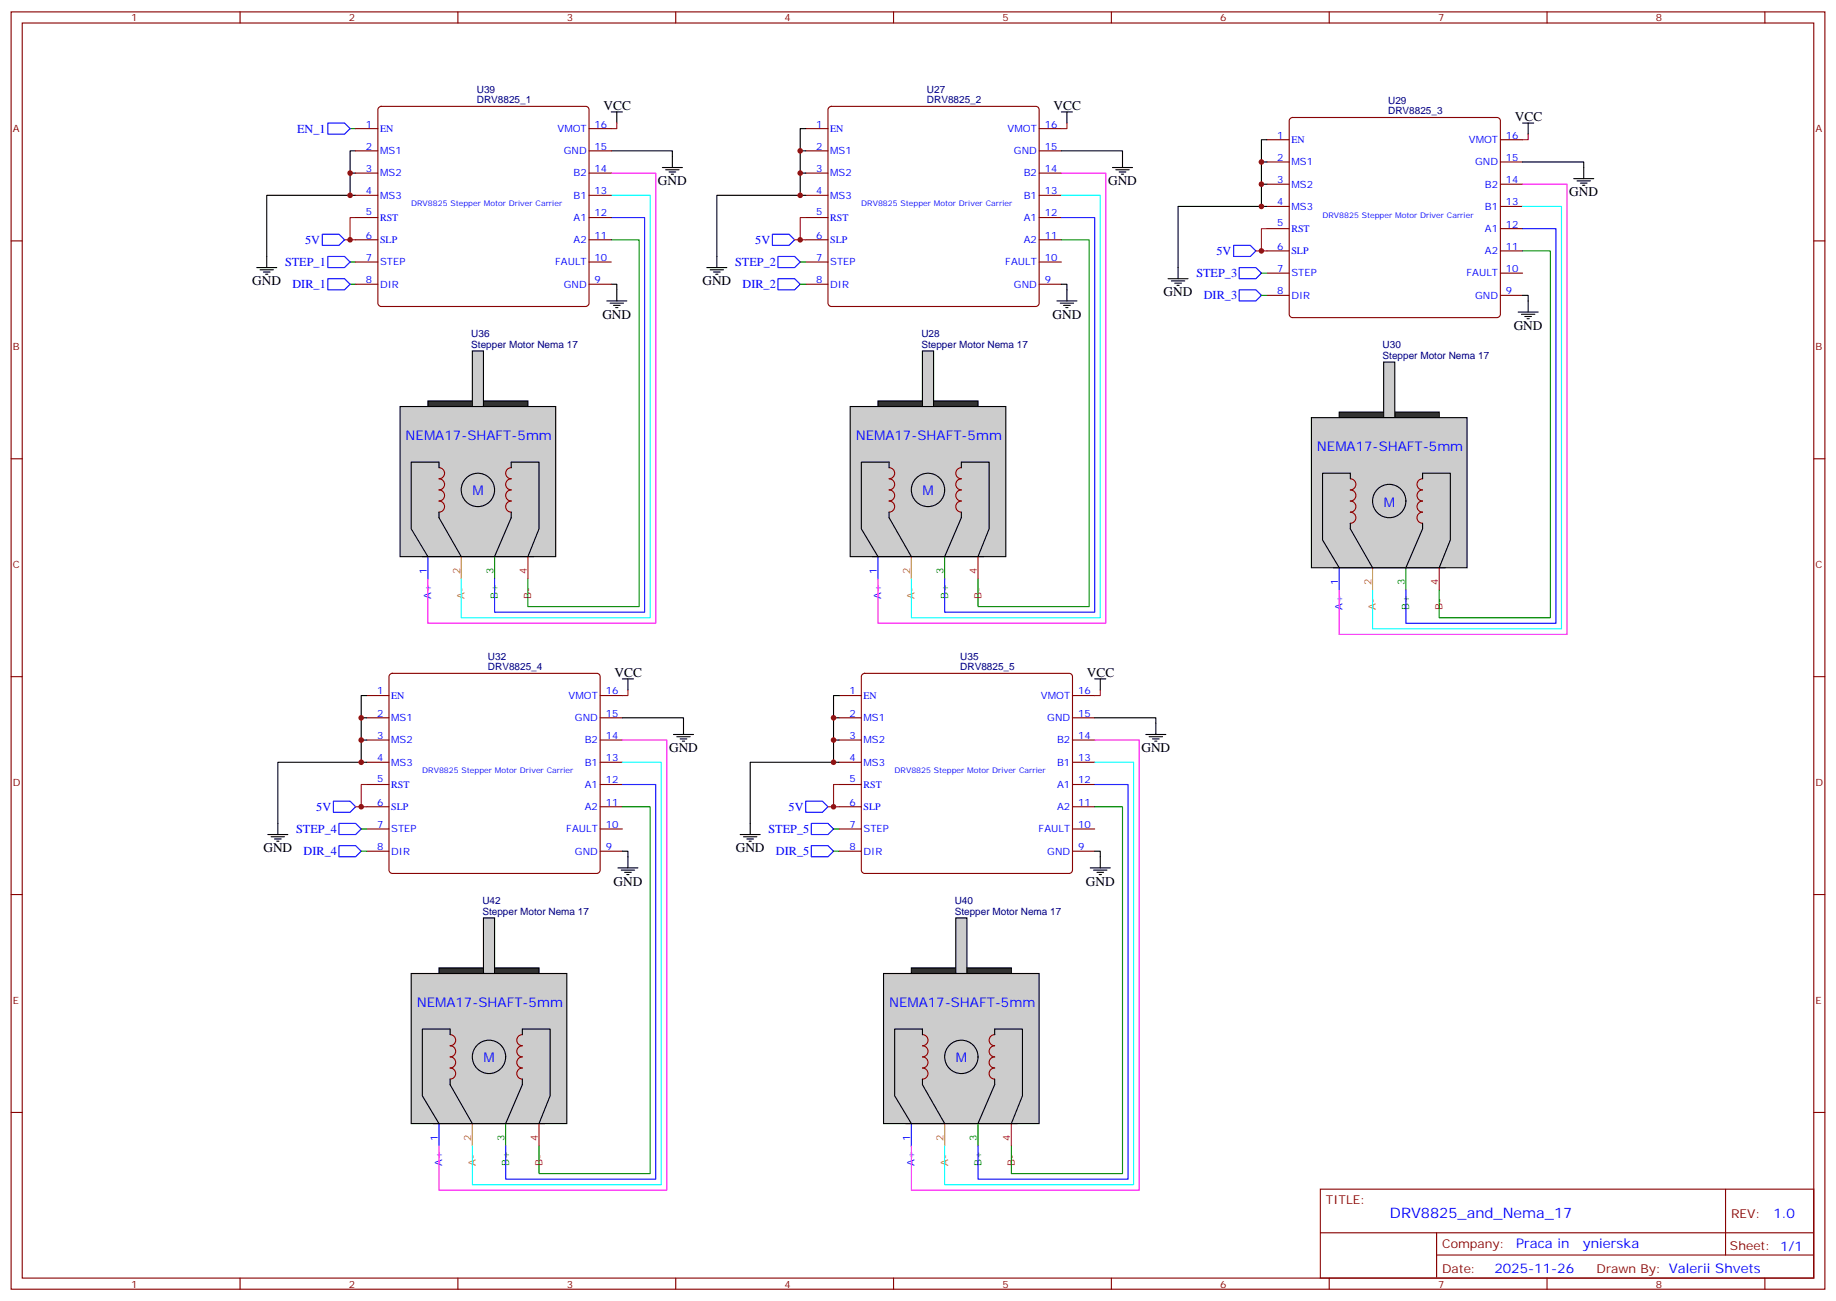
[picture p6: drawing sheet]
<svg xmlns="http://www.w3.org/2000/svg" width="583mm" height="413mm" viewBox="0 0 583 413" stroke-linecap="round" stroke-linejoin="round" font-family="sans-serif">
<path d="M135.8 127.2h31.8v1.8h-31.8z" fill="#333" stroke="#000" stroke-width=".35"/>
<path d="M157 176.6v7.1" fill="none" stroke="#090" stroke-width=".35"/>
<path d="M167.6 176.6v7.1" fill="none" stroke="#f00" stroke-width=".35"/>
<path d="M146.4 176.6v7.1" fill="none" stroke="#f90" stroke-width=".35"/>
<path d="M135.8 176.6v7.1" fill="none" stroke="#00f" stroke-width=".35"/>
<path d="M134.1 171.3h35.2v5.3h-35.2z" fill="#fff" stroke="#000" stroke-width=".35"/>
<g fill="#ccc" stroke="#000" stroke-width=".35">
<path d="M149.9 111.4h3.6v17.6h-3.6z"/>
<path d="M127 129h49.4v47.6h-49.4z"/>
</g>
<path d="M139.4 148.4a1.76 1.76 0 0 1 1.7 1.8 1.76 1.76 0 0 1-1.8 1.7 1.76 1.76 0 0 1 1.8 1.8 1.76 1.76 0 0 1-1.8 1.8 1.76 1.76 0 0 1 1.8 1.7 1.76 1.76 0 0 1-1.8 1.8 1.76 1.76 0 0 1 1.8 1.8 1.76 1.76 0 0 1-1.8 1.7M162.3 148.4a1.76 1.76 0 0 0-1.8 1.8 1.76 1.76 0 0 0 1.8 1.7 1.76 1.76 0 0 0-1.8 1.8 1.76 1.76 0 0 0 1.8 1.8 1.76 1.76 0 0 0-1.8 1.7 1.76 1.76 0 0 0 1.8 1.8 1.76 1.76 0 0 0-1.8 1.8 1.76 1.76 0 0 0 1.8 1.7" fill="none" stroke="#870000" stroke-width=".35"/>
<g fill="none" stroke="#000" stroke-width=".35">
<path d="M139.3 148.4v-1.8h-8.8v21.2l5.3 8.8M162.3 148.4v-1.8h8.8v21.2l-3.5 8.8M139.3 162.5v1.8l7.1 12.3M162.3 162.5v1.8l-5.3 12.3"/>
<circle cx="151.7" cy="155.5" r="5.3"/>
</g>
<path d="M289.3 307.2h31.7v1.7h-31.7z" fill="#333" stroke="#000" stroke-width=".35"/>
<path d="M310.4 356.6v7" fill="none" stroke="#090" stroke-width=".35"/>
<path d="M321 356.6v7" fill="none" stroke="#f00" stroke-width=".35"/>
<path d="M299.9 356.6v7" fill="none" stroke="#f90" stroke-width=".35"/>
<path d="M289.3 356.6v7" fill="none" stroke="#00f" stroke-width=".35"/>
<path d="M287.5 351.3h35.3v5.3h-35.3z" fill="#fff" stroke="#000" stroke-width=".35"/>
<g fill="#ccc" stroke="#000" stroke-width=".35">
<path d="M303.4 291.3h3.5v17.6h-3.5z"/>
<path d="M280.5 308.9h49.3v47.7h-49.3z"/>
</g>
<path d="M292.8 328.3a1.76 1.76 0 0 1 1.8 1.8 1.76 1.76 0 0 1-1.8 1.8 1.76 1.76 0 0 1 1.8 1.7 1.76 1.76 0 0 1-1.8 1.8 1.76 1.76 0 0 1 1.8 1.7 1.76 1.76 0 0 1-1.8 1.8 1.76 1.76 0 0 1 1.8 1.8 1.76 1.76 0 0 1-1.8 1.7M315.7 328.3a1.76 1.76 0 0 0-1.7 1.8 1.76 1.76 0 0 0 1.7 1.8 1.76 1.76 0 0 0-1.7 1.7 1.76 1.76 0 0 0 1.7 1.8 1.76 1.76 0 0 0-1.7 1.7 1.76 1.76 0 0 0 1.7 1.8 1.76 1.76 0 0 0-1.7 1.8 1.76 1.76 0 0 0 1.7 1.7" fill="none" stroke="#870000" stroke-width=".35"/>
<g fill="none" stroke="#000" stroke-width=".35">
<path d="M292.8 328.3v-1.7h-8.8v21.1l5.3 8.9M315.7 328.3v-1.7h8.9v21.1l-3.6 8.9M292.8 342.4v1.8l7.1 12.4M315.7 342.4v1.8l-5.3 12.4"/>
<circle cx="305.2" cy="335.4" r="5.3"/>
</g>
<path d="M273.6 214.1l.9-.4h64.9l.6 .2 .4 .8v61.4l-.2 .6-.8 .5h-64.9l-.7-.3-.4-.8v-61.4z" fill="#fff" stroke="#870000" stroke-width=".35"/>
<g fill="none" stroke="#870000" stroke-width=".35">
<path d="M266.3 220.7h7.1M266.3 227.8h7.1M266.3 234.8h7.1M340.4 220.7h7.1M340.4 227.8h7.1M340.4 234.8h7.1M266.3 241.9h7.1M266.3 249h7.1M266.3 256h7.1M340.4 241.9h7.1M340.4 249h7.1M340.4 256h7.1"/>
<path d="M266.3 263.1h7.1M266.3 270.1h7.1M340.4 263.1h7.1M340.4 270.1h7.1"/>
</g>
<g fill="none" stroke="#000" stroke-width=".35">
<path d="M347.5 215.4h3.5M349.2 215.4v3.6M266.3 220.7h-1.7v7.1M266.3 234.8h-1.7v7.1M266.3 227.8h-1.7v7M347.5 227.8h19.4v5.3M363.7 233.1h6.4M364.8 233.8h4.2M365.8 234.5h2.1M366.5 235.2h.7M266.3 241.9h-28.2v22.9M234.9 264.8h6.4"/>
<path d="M236 265.5h4.2M237.1 266.2h2.1M237.8 266.9h.7M346.1 275.4h6.3M347.1 276.1h4.3M347.5 270.1h1.7v5.3M348.2 276.8h2.1M348.9 277.5h.7"/>
</g>
<path d="M255.8 254.2h5.3l1.7 1.8-1.7 1.8h-5.3zM347.5 249h10.6v125.2h-47.7v-10.6M257.5 261.3h5.3l1.8 1.8-1.8 1.7h-5.3zM257.5 268.4h5.3l1.8 1.7-1.8 1.8h-5.3z" fill="none" stroke="#00f" stroke-width=".35"/>
<path d="M347.5 256h8.8v116.4h-35.3v-8.8M264.6 263.1h1.7M264.6 270.1h1.7" fill="none" stroke="#008700" stroke-width=".35"/>
<path d="M349.2 219v1.7h-1.7M262.8 256h3.5M266.3 249h-1.7v7" fill="none" stroke="#f00" stroke-width=".35"/>
<path d="M347.5 241.9h12.3v134.1h-59.9v-12.4" fill="none" stroke="#0ff" stroke-width=".35"/>
<path d="M347.5 234.8h14.1v142.9h-72.3v-14.1" fill="none" stroke="#f0f" stroke-width=".35"/>
<path d="M139.3 307.2h31.8v1.7h-31.8z" fill="#333" stroke="#000" stroke-width=".35"/>
<path d="M160.5 356.6v7" fill="none" stroke="#090" stroke-width=".35"/>
<path d="M171.1 356.6v7" fill="none" stroke="#f00" stroke-width=".35"/>
<path d="M149.9 356.6v7" fill="none" stroke="#f90" stroke-width=".35"/>
<path d="M139.3 356.6v7" fill="none" stroke="#00f" stroke-width=".35"/>
<path d="M137.6 351.3h35.3v5.3h-35.3z" fill="#fff" stroke="#000" stroke-width=".35"/>
<g fill="#ccc" stroke="#000" stroke-width=".35">
<path d="M153.5 291.3h3.5v17.6h-3.5z"/>
<path d="M130.5 308.9h49.4v47.7h-49.4z"/>
</g>
<path d="M142.9 328.3a1.76 1.76 0 0 1 1.7 1.8 1.76 1.76 0 0 1-1.7 1.8M142.9 338.9a1.76 1.76 0 0 1 1.7 1.8 1.76 1.76 0 0 1-1.7 1.7M142.9 335.4a1.76 1.76 0 0 1 1.7 1.8 1.76 1.76 0 0 1-1.7 1.7M142.9 331.9a1.76 1.76 0 0 1 1.7 1.7 1.76 1.76 0 0 1-1.7 1.8M165.8 338.9a1.76 1.76 0 0 0-1.8 1.8 1.76 1.76 0 0 0 1.8 1.7M165.8 328.3a1.76 1.76 0 0 0-1.8 1.8 1.76 1.76 0 0 0 1.8 1.8M165.8 331.9a1.76 1.76 0 0 0-1.8 1.7 1.76 1.76 0 0 0 1.8 1.8M165.8 335.4a1.76 1.76 0 0 0-1.8 1.7 1.76 1.76 0 0 0 1.8 1.8" fill="none" stroke="#870000" stroke-width=".35"/>
<g fill="none" stroke="#000" stroke-width=".35">
<path d="M142.9 328.3v-1.7h-8.8v21.1l5.2 8.9M165.8 328.3v-1.7h8.8v21.1l-3.5 8.9M142.9 342.4v1.8l7 12.4M165.8 342.4v1.8l-5.3 12.4"/>
<circle cx="155.2" cy="335.4" r="5.3"/>
</g>
<path d="M123.7 214.1l.8-.4h64.9l.7 .2 .4 .8v61.4l-.2 .6-.9 .5h-64.9l-.6-.3-.4-.8v-61.4z" fill="#fff" stroke="#870000" stroke-width=".35"/>
<g fill="none" stroke="#870000" stroke-width=".35">
<path d="M116.4 220.7h7.1M116.4 227.8h7.1M116.4 234.8h7.1M190.5 220.7h7.1M190.5 227.8h7.1M190.5 234.8h7.1M116.4 241.9h7.1M116.4 249h7.1M116.4 256h7.1M190.5 241.9h7.1M190.5 249h7.1M190.5 256h7.1"/>
<path d="M116.4 263.1h7.1M116.4 270.1h7.1M190.5 263.1h7.1M190.5 270.1h7.1"/>
</g>
<g fill="none" stroke="#000" stroke-width=".35">
<path d="M197.6 215.4h3.5M199.3 215.4v3.6M116.4 220.7h-1.7v7.1M116.4 234.8h-1.7v7.1M116.4 227.8h-1.7v7M197.6 227.8h19.4v5.3M213.8 233.1h6.3M214.8 233.8h4.3M215.9 234.5h2.1M216.6 235.2h.7M116.4 241.9h-28.2v22.9M85 264.8h6.4"/>
<path d="M86.1 265.5h4.2M87.1 266.2h2.2M87.8 266.9h.7M196.1 275.4h6.4M197.2 276.1h4.2M197.6 270.1h1.7v5.3M198.3 276.8h2.1M199 277.5h.7"/>
</g>
<path d="M105.8 254.2h5.3l1.8 1.8-1.8 1.8h-5.3zM197.6 249h10.5v125.2h-47.6v-10.6M107.6 261.3h5.3l1.8 1.8-1.8 1.7h-5.3zM107.6 268.4h5.3l1.8 1.7-1.8 1.8h-5.3z" fill="none" stroke="#00f" stroke-width=".35"/>
<path d="M197.6 256h8.8v116.4h-35.3v-8.8M114.7 263.1h1.7M114.7 270.1h1.7" fill="none" stroke="#008700" stroke-width=".35"/>
<path d="M199.3 219v1.7h-1.7M112.9 256h3.5M116.4 249h-1.7v7" fill="none" stroke="#f00" stroke-width=".35"/>
<path d="M197.6 241.9h12.3v134.1h-60v-12.4" fill="none" stroke="#0ff" stroke-width=".35"/>
<path d="M197.6 234.8h14.1v142.9h-72.4v-14.1" fill="none" stroke="#f0f" stroke-width=".35"/>
<path d="M425.1 130.8h31.7v1.7h-31.7z" fill="#333" stroke="#000" stroke-width=".35"/>
<path d="M446.3 180.2v7" fill="none" stroke="#090" stroke-width=".35"/>
<path d="M456.8 180.2v7" fill="none" stroke="#f00" stroke-width=".35"/>
<path d="M435.7 180.2v7" fill="none" stroke="#f90" stroke-width=".35"/>
<path d="M425.1 180.2v7" fill="none" stroke="#00f" stroke-width=".35"/>
<path d="M423.3 174.9h35.3v5.3h-35.3z" fill="#fff" stroke="#000" stroke-width=".35"/>
<g fill="#ccc" stroke="#000" stroke-width=".35">
<path d="M439.2 114.9h3.5v17.6h-3.5z"/>
<path d="M416.3 132.5h49.4v47.7h-49.4z"/>
</g>
<path d="M428.6 151.9a1.76 1.76 0 0 1 1.8 1.8 1.76 1.76 0 0 1-1.8 1.8 1.76 1.76 0 0 1 1.8 1.7 1.76 1.76 0 0 1-1.8 1.8 1.76 1.76 0 0 1 1.8 1.8 1.76 1.76 0 0 1-1.8 1.7 1.76 1.76 0 0 1 1.8 1.8 1.76 1.76 0 0 1-1.8 1.8M451.6 151.9a1.76 1.76 0 0 0-1.8 1.8 1.76 1.76 0 0 0 1.8 1.8 1.76 1.76 0 0 0-1.8 1.7 1.76 1.76 0 0 0 1.8 1.8 1.76 1.76 0 0 0-1.8 1.8 1.76 1.76 0 0 0 1.8 1.7 1.76 1.76 0 0 0-1.8 1.8 1.76 1.76 0 0 0 1.7 1.8" fill="none" stroke="#870000" stroke-width=".35"/>
<g fill="none" stroke="#000" stroke-width=".35">
<path d="M428.6 151.9v-1.7h-8.8v21.1l5.3 8.9M451.6 151.9v-1.7h8.8v21.1l-3.6 8.9M428.6 166.1v1.7l7.1 12.4M451.6 166.1v1.7l-5.3 12.4"/>
<circle cx="441" cy="159" r="5.3"/>
</g>
<path d="M409.5 37.7l.8-.4h64.9l.6 .2 .4 .8v61.4l-.2 .7-.8 .4h-64.9l-.6-.2-.5-.9v-61.4z" fill="#fff" stroke="#870000" stroke-width=".35"/>
<g fill="none" stroke="#870000" stroke-width=".35">
<path d="M402.2 44.3h7M402.2 51.4h7M402.2 58.5h7M476.2 44.3h7.1M476.2 51.4h7.1M476.2 58.5h7.1M402.2 65.5h7M402.2 72.6h7M402.2 79.6h7M476.2 65.5h7.1M476.2 72.6h7.1M476.2 79.6h7.1"/>
<path d="M402.2 86.7h7M402.2 93.7h7M476.2 86.7h7.1M476.2 93.7h7.1"/>
</g>
<g fill="none" stroke="#000" stroke-width=".35">
<path d="M483.3 39.1h3.5M485.1 39.1v3.5M402.2 44.3h-1.8v7.1M402.2 58.5h-1.8v7M402.2 51.4h-1.8v7.1M483.3 51.4h19.4v5.3M499.5 56.7h6.4M500.6 57.4h4.2M501.6 58.1h2.2M502.4 58.8h.7M402.2 65.5h-28.3v22.9M370.8 88.4h6.3"/>
<path d="M371.8 89.1h4.3M372.9 89.9h2.1M373.6 90.6h.7M481.9 99h6.3M483 99.7h4.2M483.3 93.7h1.8v5.3M484 100.4h2.1M484.7 101.1h.7"/>
</g>
<path d="M391.6 77.9h5.3l1.7 1.7-1.7 1.8h-5.3zM483.3 72.6h10.6v125.2h-47.6v-10.6M393.3 84.9h5.3l1.8 1.8-1.8 1.7h-5.3zM393.3 92h5.3l1.8 1.7-1.8 1.8h-5.3z" fill="none" stroke="#00f" stroke-width=".35"/>
<path d="M483.3 79.6h8.8v116.4h-35.3v-8.8M400.4 86.7h1.8M400.4 93.7h1.8" fill="none" stroke="#008700" stroke-width=".35"/>
<path d="M485.1 42.6v1.7h-1.8M398.6 79.6h3.6M402.2 72.6h-1.8v7" fill="none" stroke="#f00" stroke-width=".35"/>
<path d="M483.3 65.5h12.4v134.1h-60v-12.4" fill="none" stroke="#0ff" stroke-width=".35"/>
<path d="M483.3 58.5h14.1v142.8h-72.3v-14.1" fill="none" stroke="#f0f" stroke-width=".35"/>
<path d="M278.7 127.2h31.7v1.8h-31.7z" fill="#333" stroke="#000" stroke-width=".35"/>
<path d="M299.9 176.6v7.1" fill="none" stroke="#090" stroke-width=".35"/>
<path d="M310.4 176.6v7.1" fill="none" stroke="#f00" stroke-width=".35"/>
<path d="M289.3 176.6v7.1" fill="none" stroke="#f90" stroke-width=".35"/>
<path d="M278.7 176.6v7.1" fill="none" stroke="#00f" stroke-width=".35"/>
<path d="M276.9 171.3h35.3v5.3h-35.3z" fill="#fff" stroke="#000" stroke-width=".35"/>
<g fill="#ccc" stroke="#000" stroke-width=".35">
<path d="M292.8 111.4h3.5v17.6h-3.5z"/>
<path d="M269.9 129h49.4v47.6h-49.4z"/>
</g>
<path d="M282.2 148.4a1.76 1.76 0 0 1 1.8 1.8 1.76 1.76 0 0 1-1.8 1.7M282.2 159a1.76 1.76 0 0 1 1.8 1.8 1.76 1.76 0 0 1-1.8 1.7M282.2 155.5a1.76 1.76 0 0 1 1.8 1.7 1.76 1.76 0 0 1-1.8 1.8M282.2 151.9a1.76 1.76 0 0 1 1.8 1.8 1.76 1.76 0 0 1-1.8 1.8M305.2 159a1.76 1.76 0 0 0-1.8 1.8 1.76 1.76 0 0 0 1.7 1.7M305.2 148.4a1.76 1.76 0 0 0-1.8 1.8 1.76 1.76 0 0 0 1.7 1.7M305.2 151.9a1.76 1.76 0 0 0-1.8 1.8 1.76 1.76 0 0 0 1.7 1.8M305.2 155.5a1.76 1.76 0 0 0-1.8 1.7 1.76 1.76 0 0 0 1.7 1.8" fill="none" stroke="#870000" stroke-width=".35"/>
<g fill="none" stroke="#000" stroke-width=".35">
<path d="M282.2 148.4v-1.8h-8.8v21.2l5.3 8.8M305.2 148.4v-1.8h8.8v21.2l-3.6 8.8M282.2 162.5v1.8l7.1 12.3M305.2 162.5v1.8l-5.3 12.3"/>
<circle cx="294.6" cy="155.5" r="5.3"/>
</g>
<path d="M263.1 34.2l.8-.4h64.9l.6 .2 .4 .8v61.4l-.2 .6-.8 .5h-64.9l-.6-.3-.5-.8v-61.4z" fill="#fff" stroke="#870000" stroke-width=".35"/>
<g fill="none" stroke="#870000" stroke-width=".35">
<path d="M255.8 40.8h7M255.8 47.9h7M255.8 54.9h7M329.8 40.8h7.1M329.8 47.9h7.1M329.8 54.9h7.1M255.8 62h7M255.8 69h7M255.8 76.1h7M329.8 62h7.1M329.8 69h7.1M329.8 76.1h7.1"/>
<path d="M255.8 83.1h7M255.8 90.2h7M329.8 83.1h7.1M329.8 90.2h7.1"/>
</g>
<g fill="none" stroke="#000" stroke-width=".35">
<path d="M194 35.5h3.6M195.8 35.5v3.6M336.9 35.5h3.5M338.7 35.5v3.6M112.9 47.9h-1.8v7M112.9 54.9h-1.8v7.1M194 47.9h19.4v5.3M210.3 53.2h6.3M211.3 53.9h4.2M212.4 54.6h2.1M213.1 55.3h.7M255.8 40.8h-1.8v7.1"/>
<path d="M255.8 54.9h-1.8v7.1M255.8 47.9h-1.8v7M336.9 47.9h19.4v5.3M353.1 53.2h6.4M354.2 53.9h4.2M355.2 54.6h2.2M356 55.3h.7M112.9 62h-28.2v22.9M255.8 62h-28.3v22.9M81.5 84.9h6.3M82.5 85.6h4.3M83.6 86.3h2.1"/>
<path d="M84.3 87h.7M192.6 95.5h6.4M193.7 96.2h4.2M194 90.2h1.8v5.3M194.7 96.9h2.1M195.4 97.6h.7M224.4 84.9h6.3M225.4 85.6h4.3M226.5 86.3h2.1M227.2 87h.7M335.5 95.5h6.3M336.5 96.2h4.3"/>
<path d="M336.9 90.2h1.8v5.3M337.6 96.9h2.1M338.3 97.6h.7"/>
</g>
<path d="M104.1 39.1h5.3l1.7 1.7-1.7 1.8h-5.3zM102.3 74.3h5.3l1.8 1.8-1.8 1.8h-5.3zM194 69h10.6v125.3h-47.6v-10.6M245.2 74.3h5.3l1.7 1.8-1.7 1.8h-5.3zM336.9 69h10.6v125.3h-47.6v-10.6M104.1 88.4h5.3l1.7 1.8-1.7 1.8h-5.3zM104.1 81.4h5.3l1.7 1.7-1.7 1.8h-5.3zM246.9 81.4h5.3l1.8 1.7-1.8 1.8h-5.3zM246.9 88.4h5.3l1.8 1.8-1.8 1.8h-5.3z" fill="none" stroke="#00f" stroke-width=".35"/>
<path d="M111.1 40.8h1.8M194 76.1h8.8v116.4h-35.2v-8.8M336.9 76.1h8.8v116.4h-35.3v-8.8M111.1 83.1h1.8M111.1 90.2h1.8M254 83.1h1.8M254 90.2h1.8" fill="none" stroke="#008700" stroke-width=".35"/>
<path d="M195.8 39.1v1.7h-1.8M338.7 39.1v1.7h-1.8M109.4 76.1h3.5M112.9 69h-1.8v7.1M252.2 76.1h3.6M255.8 69h-1.8v7.1" fill="none" stroke="#f00" stroke-width=".35"/>
<path d="M194 62h12.4v134h-60v-12.3M336.9 62h12.3v134h-59.9v-12.3" fill="none" stroke="#0ff" stroke-width=".35"/>
<path d="M194 54.9h14.1v142.9h-72.3v-14.1M336.9 54.9h14.1v142.9h-72.3v-14.1" fill="none" stroke="#f0f" stroke-width=".35"/>
<path d="M120.2 34.2l.8-.4h64.9l.6 .2 .5 .8v61.4l-.3 .6-.8 .5h-64.9l-.6-.3-.5-.8v-61.4z" fill="#fff" stroke="#870000" stroke-width=".35"/>
<g fill="none" stroke="#870000" stroke-width=".35">
<path d="M3.5 3.8h575.8v405.3h-575.8zM7.1 7.3h568.6v398.3h-568.6zM76.2 3.8v3.5M145.3 3.8v3.5M214.5 3.8v3.5M283.6 3.8v3.5M352.8 3.8v3.5M421.9 3.8v3.5M491.1 3.8v3.5M560.2 3.8v3.5M112.9 40.8h7M112.9 47.9h7"/>
<path d="M112.9 54.9h7M187 40.8h7M187 47.9h7M187 54.9h7M3.5 76.4h3.6M112.9 62h7M112.9 69h7M112.9 76.1h7M187 62h7M187 69h7M187 76.1h7M575.7 76.4h3.6"/>
<path d="M112.9 83.1h7M112.9 90.2h7M187 83.1h7M187 90.2h7M3.5 145.6h3.6M575.7 145.6h3.6M3.5 214.7h3.6M575.7 214.7h3.6M3.5 283.9h3.6M575.7 283.9h3.6M3.5 353h3.6M575.7 353h3.6"/>
<path d="M419.1 377.4h156.6v28.2h-156.6zM547.7 377.4v20.9M419.1 391.2h156.5M456 398.3h119.6M456 391.2v14.1M76.2 405.6v3.5M145.3 405.6v3.5M214.5 405.6v3.5M283.6 405.6v3.5M352.8 405.6v3.5M421.9 405.6v3.5M491.1 405.6v3.5"/>
<path d="M560.2 405.6v3.5"/>
</g>
<g fill="#c00">
<circle cx="264.6" cy="227.8" r=".88"/>
<circle cx="114.7" cy="227.8" r=".88"/>
<circle cx="400.4" cy="51.4" r=".88"/>
<circle cx="254" cy="47.9" r=".88"/>
<circle cx="264.6" cy="241.9" r=".88"/>
<circle cx="264.6" cy="234.8" r=".88"/>
<circle cx="264.6" cy="256" r=".88"/>
<circle cx="114.7" cy="241.9" r=".88"/>
<circle cx="114.7" cy="234.8" r=".88"/>
<circle cx="114.7" cy="256" r=".88"/>
<circle cx="400.4" cy="65.5" r=".88"/>
<circle cx="400.4" cy="58.5" r=".88"/>
<circle cx="400.4" cy="79.6" r=".88"/>
<circle cx="254" cy="62" r=".88"/>
<circle cx="254" cy="54.9" r=".88"/>
<circle cx="254" cy="76.1" r=".88"/>
<circle cx="111.1" cy="76.1" r=".88"/>
<circle cx="111.1" cy="54.9" r=".88"/>
<circle cx="111.1" cy="62" r=".88"/>
</g>
<text font-size="4.6" fill="#00f" x="441.2" y="386.4">DRV8825_and_Nema_17</text>
<g font-size="4.2">
<text x="191.6" y="34.8">VCC</text>
<text x="334.4" y="34.8">VCC</text>
<text x="480.8" y="38.3">VCC</text>
<text x="208.8" y="58.8">GND</text>
<text x="351.7" y="58.8">GND</text>
<text x="498.1" y="62.3">GND</text>
<text x="80.1" y="90.6">GND</text>
<text x="223" y="90.6">GND</text>
<text x="369.4" y="94.1">GND</text>
<text x="191.2" y="101.1">GND</text>
<text x="334.1" y="101.1">GND</text>
<text x="480.5" y="104.7">GND</text>
<text x="195.1" y="214.7">VCC</text>
<text x="345" y="214.7">VCC</text>
<text x="212.4" y="238.7">GND</text>
<text x="362.3" y="238.7">GND</text>
<text x="83.6" y="270.5">GND</text>
<text x="233.5" y="270.5">GND</text>
<text x="194.7" y="281.1">GND</text>
<text x="344.7" y="281.1">GND</text>
</g>
<g font-size="4.2" fill="#00f">
<text x="128.8" y="139.6">NEMA17-SHAFT-5mm</text>
<text x="271.6" y="139.6">NEMA17-SHAFT-5mm</text>
<text x="418" y="143.1">NEMA17-SHAFT-5mm</text>
<text x="149.9" y="157.2">M</text>
<text x="292.8" y="157.2">M</text>
<text x="439.2" y="160.8">M</text>
<text x="132.3" y="319.5">NEMA17-SHAFT-5mm</text>
<text x="282.2" y="319.5">NEMA17-SHAFT-5mm</text>
<text x="153.5" y="337.1">M</text>
<text x="303.4" y="337.1">M</text>
<text x="562.9" y="386.6">1.0</text>
<text x="481.3" y="396.2">Praca in</text>
<text x="502.5" y="396.2">ynierska</text>
<text x="474.4" y="404">2025-11-26</text>
</g>
<g font-size="3.9" fill="#00f">
<text x="94.3" y="42.1">EN_1</text>
<text x="96.9" y="77.4">5V</text>
<text x="239.7" y="77.4">5V</text>
<text x="386.1" y="80.9">5V</text>
<text x="90.5" y="84.4">STEP_1</text>
<text x="233.4" y="84.4">STEP_2</text>
<text x="379.8" y="87.9">STEP_3</text>
<text x="92.8" y="91.4">DIR_1</text>
<text x="235.7" y="91.5">DIR_2</text>
<text x="382.1" y="95">DIR_3</text>
<text x="100.4" y="257.3">5V</text>
<text x="250.3" y="257.3">5V</text>
<text x="94" y="264.3">STEP_4</text>
<text x="243.9" y="264.3">STEP_5</text>
<text x="96.4" y="271.4">DIR_4</text>
<text x="246.3" y="271.4">DIR_5</text>
</g>
<g font-size="3.9" fill="#800">
<text x="420.9" y="382">TITLE:</text>
<text x="549.5" y="386.6">REV:</text>
<text x="457.8" y="396.2">Company:</text>
<text x="549.1" y="396.8">Sheet: 1/1</text>
<text x="457.8" y="403.8">Date:</text>
<text x="506.8" y="403.9">Drawn By: Valerii Shvets</text>
</g>
<g font-size="3.2" fill="#800">
<text x="41.6" y="6.8">1</text>
<text x="110.8" y="6.8">2</text>
<text x="179.9" y="6.8">3</text>
<text x="249.1" y="6.8">4</text>
<text x="318.2" y="6.8">5</text>
<text x="387.3" y="6.8">6</text>
<text x="456.5" y="6.8">7</text>
<text x="525.6" y="6.8">8</text>
<text x="4.1" y="41.9">A</text>
<text x="576.3" y="41.9">A</text>
<text x="4.1" y="111">B</text>
<text x="576.3" y="111">B</text>
<text x="4.1" y="180.2">C</text>
<text x="576.3" y="180.2">C</text>
<text x="4.1" y="249.3">D</text>
<text x="576.3" y="249.3">D</text>
<text x="4.1" y="318.5">E</text>
<text x="576.3" y="318.5">E</text>
<text x="41.6" y="408.6">1</text>
<text x="110.8" y="408.6">2</text>
<text x="179.9" y="408.6">3</text>
<text x="249.1" y="408.6">4</text>
<text x="318.2" y="408.6">5</text>
<text x="387.3" y="408.6">6</text>
<text x="456.5" y="408.6">7</text>
<text x="525.6" y="408.6">8</text>
</g>
<g font-size="3.2" fill="#000080">
<text x="151.4" y="29.5">U39</text>
<text x="294.2" y="29.5">U27</text>
<text x="151.4" y="32.7">DRV8825_1</text>
<text x="294.2" y="32.7">DRV8825_2</text>
<text x="440.6" y="33">U29</text>
<text x="440.6" y="36.2">DRV8825_3</text>
<text x="149.6" y="107.1">U36</text>
<text x="292.5" y="107.1">U28</text>
<text x="149.6" y="110.3">Stepper Motor Nema 17</text>
<text x="292.5" y="110.3">Stepper Motor Nema 17</text>
<text x="438.9" y="113.8">Stepper Motor Nema 17</text>
<text x="438.9" y="110.6">U30</text>
<text x="154.9" y="209.4">U32</text>
<text x="304.8" y="209.4">U35</text>
<text x="154.9" y="212.6">DRV8825_4</text>
<text x="304.8" y="212.6">DRV8825_5</text>
<text x="153.1" y="287">U42</text>
<text x="303" y="287">U40</text>
<text x="153.1" y="290.2">Stepper Motor Nema 17</text>
<text x="303" y="290.2">Stepper Motor Nema 17</text>
</g>
<g font-size="3.2" fill="#00f">
<text x="116.2" y="40.5">1</text>
<text x="120.6" y="41.9">EN</text>
<text x="177" y="41.9">VMOT</text>
<text x="188.7" y="40.5">16</text>
<text x="259" y="40.5">1</text>
<text x="263.5" y="41.9">EN</text>
<text x="319.8" y="41.9">VMOT</text>
<text x="331.6" y="40.5">16</text>
<text x="116.2" y="47.5">2</text>
<text x="188.7" y="47.5">15</text>
<text x="259" y="47.5">2</text>
<text x="331.6" y="47.5">15</text>
<text x="405.4" y="44">1</text>
<text x="409.9" y="45.4">EN</text>
<text x="466.2" y="45.4">VMOT</text>
<text x="478" y="44">16</text>
<text x="120.6" y="48.9">MS1</text>
<text x="179" y="48.9">GND</text>
<text x="263.5" y="48.9">MS1</text>
<text x="321.9" y="48.9">GND</text>
<text x="405.4" y="51">2</text>
<text x="409.9" y="52.5">MS1</text>
<text x="468.3" y="52.5">GND</text>
<text x="478" y="51">15</text>
<text x="116.2" y="54.6">3</text>
<text x="120.6" y="56">MS2</text>
<text x="182.1" y="56">B2</text>
<text x="188.7" y="54.6">14</text>
<text x="259" y="54.6">3</text>
<text x="263.5" y="56">MS2</text>
<text x="325" y="56">B2</text>
<text x="331.6" y="54.6">14</text>
<text x="405.4" y="58.1">3</text>
<text x="409.9" y="59.5">MS2</text>
<text x="471.4" y="59.5">B2</text>
<text x="478" y="58.1">14</text>
<text x="116.2" y="61.6">4</text>
<text x="120.6" y="63">MS3</text>
<text x="182.1" y="63">B1</text>
<text x="188.7" y="61.6">13</text>
<text x="259" y="61.6">4</text>
<text x="263.5" y="63">MS3</text>
<text x="325" y="63">B1</text>
<text x="331.6" y="61.6">13</text>
<text x="405.4" y="65.2">4</text>
<text x="478" y="65.2">13</text>
<text x="116.2" y="68.2">5</text>
<text x="120.6" y="70.1">RST</text>
<text x="182.1" y="70.1">A1</text>
<text x="188.7" y="68.7">12</text>
<text x="259" y="68.2">5</text>
<text x="263.5" y="70.1">RST</text>
<text x="325" y="70.1">A1</text>
<text x="331.6" y="68.7">12</text>
<text x="405.4" y="71.7">5</text>
<text x="409.9" y="66.6">MS3</text>
<text x="471.4" y="66.6">B1</text>
<text x="116.2" y="75.7">6</text>
<text x="120.6" y="77.2">SLP</text>
<text x="182.1" y="77.2">A2</text>
<text x="188.7" y="75.7">11</text>
<text x="259" y="75.7">6</text>
<text x="263.5" y="77.2">SLP</text>
<text x="325" y="77.2">A2</text>
<text x="331.6" y="75.7">11</text>
<text x="409.9" y="73.6">RST</text>
<text x="471.4" y="73.6">A1</text>
<text x="478" y="72.2">12</text>
<text x="116.2" y="82.8">7</text>
<text x="188.7" y="82.8">10</text>
<text x="259" y="82.8">7</text>
<text x="331.6" y="82.8">10</text>
<text x="405.4" y="79.3">6</text>
<text x="409.9" y="80.7">SLP</text>
<text x="471.4" y="80.7">A2</text>
<text x="478" y="79.3">11</text>
<text x="116.2" y="89.9">8</text>
<text x="120.6" y="84.2">STEP</text>
<text x="176.2" y="84.2">FAULT</text>
<text x="188.7" y="89.9">9</text>
<text x="259" y="89.9">8</text>
<text x="263.5" y="84.2">STEP</text>
<text x="319.1" y="84.2">FAULT</text>
<text x="331.6" y="89.9">9</text>
<text x="405.4" y="86.3">7</text>
<text x="409.9" y="87.7">STEP</text>
<text x="465.5" y="87.7">FAULT</text>
<text x="478" y="86.3">10</text>
<text x="120.6" y="91.3">DIR</text>
<text x="179" y="91.3">GND</text>
<text x="263.5" y="91.3">DIR</text>
<text x="321.9" y="91.3">GND</text>
<text x="405.4" y="93.4">8</text>
<text x="409.9" y="94.8">DIR</text>
<text x="468.3" y="94.8">GND</text>
<text x="478" y="93.4">9</text>
<text x="135.5" y="182.2" transform="rotate(-90 135.5 182.2)">1</text>
<text x="278.3" y="182.2" transform="rotate(-90 278.3 182.2)">1</text>
<text x="424.7" y="185.7" transform="rotate(-90 424.7 185.7)">1</text>
<text x="136.9" y="190" transform="rotate(-90 136.9 190)">A+</text>
<text x="279.8" y="190" transform="rotate(-90 279.8 190)">A+</text>
<text x="426.2" y="193.6" transform="rotate(-90 426.2 193.6)">A+</text>
<text x="119.7" y="220.4">1</text>
<text x="124.2" y="221.8">EN</text>
<text x="180.5" y="221.8">VMOT</text>
<text x="192.3" y="220.4">16</text>
<text x="269.6" y="220.4">1</text>
<text x="274.1" y="221.8">EN</text>
<text x="330.4" y="221.8">VMOT</text>
<text x="342.2" y="220.4">16</text>
<text x="119.7" y="227.4">2</text>
<text x="192.3" y="227.4">15</text>
<text x="269.6" y="227.4">2</text>
<text x="342.2" y="227.4">15</text>
<text x="124.2" y="228.8">MS1</text>
<text x="182.5" y="228.8">GND</text>
<text x="274.1" y="228.8">MS1</text>
<text x="332.4" y="228.8">GND</text>
<text x="119.7" y="234.5">3</text>
<text x="124.2" y="235.9">MS2</text>
<text x="185.6" y="235.9">B2</text>
<text x="192.3" y="234.5">14</text>
<text x="269.6" y="234.5">3</text>
<text x="274.1" y="235.9">MS2</text>
<text x="335.5" y="235.9">B2</text>
<text x="342.2" y="234.5">14</text>
<text x="119.7" y="241.5">4</text>
<text x="124.2" y="243">MS3</text>
<text x="185.6" y="243">B1</text>
<text x="192.3" y="241.5">13</text>
<text x="269.6" y="241.5">4</text>
<text x="274.1" y="243">MS3</text>
<text x="335.5" y="243">B1</text>
<text x="342.2" y="241.5">13</text>
<text x="119.7" y="248.1">5</text>
<text x="124.2" y="250">RST</text>
<text x="185.6" y="250">A1</text>
<text x="192.3" y="248.6">12</text>
<text x="269.6" y="248.1">5</text>
<text x="274.1" y="250">RST</text>
<text x="335.5" y="250">A1</text>
<text x="342.2" y="248.6">12</text>
<text x="119.7" y="255.7">6</text>
<text x="124.2" y="257.1">SLP</text>
<text x="185.6" y="257.1">A2</text>
<text x="192.3" y="255.7">11</text>
<text x="269.6" y="255.7">6</text>
<text x="274.1" y="257.1">SLP</text>
<text x="335.5" y="257.1">A2</text>
<text x="342.2" y="255.7">11</text>
<text x="119.7" y="262.7">7</text>
<text x="192.3" y="262.7">10</text>
<text x="269.6" y="262.7">7</text>
<text x="342.2" y="262.7">10</text>
<text x="119.7" y="269.8">8</text>
<text x="124.2" y="264.1">STEP</text>
<text x="179.8" y="264.1">FAULT</text>
<text x="192.3" y="269.8">9</text>
<text x="269.6" y="269.8">8</text>
<text x="274.1" y="264.1">STEP</text>
<text x="329.7" y="264.1">FAULT</text>
<text x="342.2" y="269.8">9</text>
<text x="124.2" y="271.2">DIR</text>
<text x="182.5" y="271.2">GND</text>
<text x="274.1" y="271.2">DIR</text>
<text x="332.4" y="271.2">GND</text>
<text x="139" y="362.1" transform="rotate(-90 139 362.1)">1</text>
<text x="288.9" y="362.1" transform="rotate(-90 288.9 362.1)">1</text>
<text x="140.4" y="370" transform="rotate(-90 140.4 370)">A+</text>
<text x="290.3" y="370" transform="rotate(-90 290.3 370)">A+</text>
</g>
<g font-size="3.2" fill="#f60">
<text x="146" y="182.2" transform="rotate(-90 146 182.2)">2</text>
<text x="288.9" y="182.2" transform="rotate(-90 288.9 182.2)">2</text>
<text x="435.3" y="185.7" transform="rotate(-90 435.3 185.7)">2</text>
<text x="147.5" y="190" transform="rotate(-90 147.5 190)">A-</text>
<text x="290.3" y="190" transform="rotate(-90 290.3 190)">A-</text>
<text x="436.7" y="193.6" transform="rotate(-90 436.7 193.6)">A-</text>
<text x="149.6" y="362.1" transform="rotate(-90 149.6 362.1)">2</text>
<text x="299.5" y="362.1" transform="rotate(-90 299.5 362.1)">2</text>
<text x="151" y="370" transform="rotate(-90 151 370)">A-</text>
<text x="300.9" y="370" transform="rotate(-90 300.9 370)">A-</text>
</g>
<g font-size="3.2" fill="#090">
<text x="156.6" y="182.2" transform="rotate(-90 156.6 182.2)">3</text>
<text x="299.5" y="182.2" transform="rotate(-90 299.5 182.2)">3</text>
<text x="445.9" y="185.7" transform="rotate(-90 445.9 185.7)">3</text>
<text x="158" y="190" transform="rotate(-90 158 190)">B+</text>
<text x="300.9" y="190" transform="rotate(-90 300.9 190)">B+</text>
<text x="447.3" y="193.6" transform="rotate(-90 447.3 193.6)">B+</text>
<text x="160.2" y="362.1" transform="rotate(-90 160.2 362.1)">3</text>
<text x="310.1" y="362.1" transform="rotate(-90 310.1 362.1)">3</text>
<text x="161.6" y="370" transform="rotate(-90 161.6 370)">B+</text>
<text x="311.5" y="370" transform="rotate(-90 311.5 370)">B+</text>
</g>
<g font-size="3.2" fill="#f00">
<text x="167.2" y="182.2" transform="rotate(-90 167.2 182.2)">4</text>
<text x="310.1" y="182.2" transform="rotate(-90 310.1 182.2)">4</text>
<text x="456.5" y="185.7" transform="rotate(-90 456.5 185.7)">4</text>
<text x="168.6" y="190" transform="rotate(-90 168.6 190)">B-</text>
<text x="311.5" y="190" transform="rotate(-90 311.5 190)">B-</text>
<text x="457.9" y="193.6" transform="rotate(-90 457.9 193.6)">B-</text>
<text x="170.7" y="362.1" transform="rotate(-90 170.7 362.1)">4</text>
<text x="320.7" y="362.1" transform="rotate(-90 320.7 362.1)">4</text>
<text x="172.2" y="370" transform="rotate(-90 172.2 370)">B-</text>
<text x="322.1" y="370" transform="rotate(-90 322.1 370)">B-</text>
</g>
<g font-size="2.5" fill="#00f">
<text x="130.5" y="65.5">DRV8825 Stepper Motor Driver Carrier</text>
<text x="273.4" y="65.5">DRV8825 Stepper Motor Driver Carrier</text>
<text x="419.8" y="69">DRV8825 Stepper Motor Driver Carrier</text>
<text x="134.1" y="245.4">DRV8825 Stepper Motor Driver Carrier</text>
<text x="284" y="245.4">DRV8825 Stepper Motor Driver Carrier</text>
</g>
</svg>
